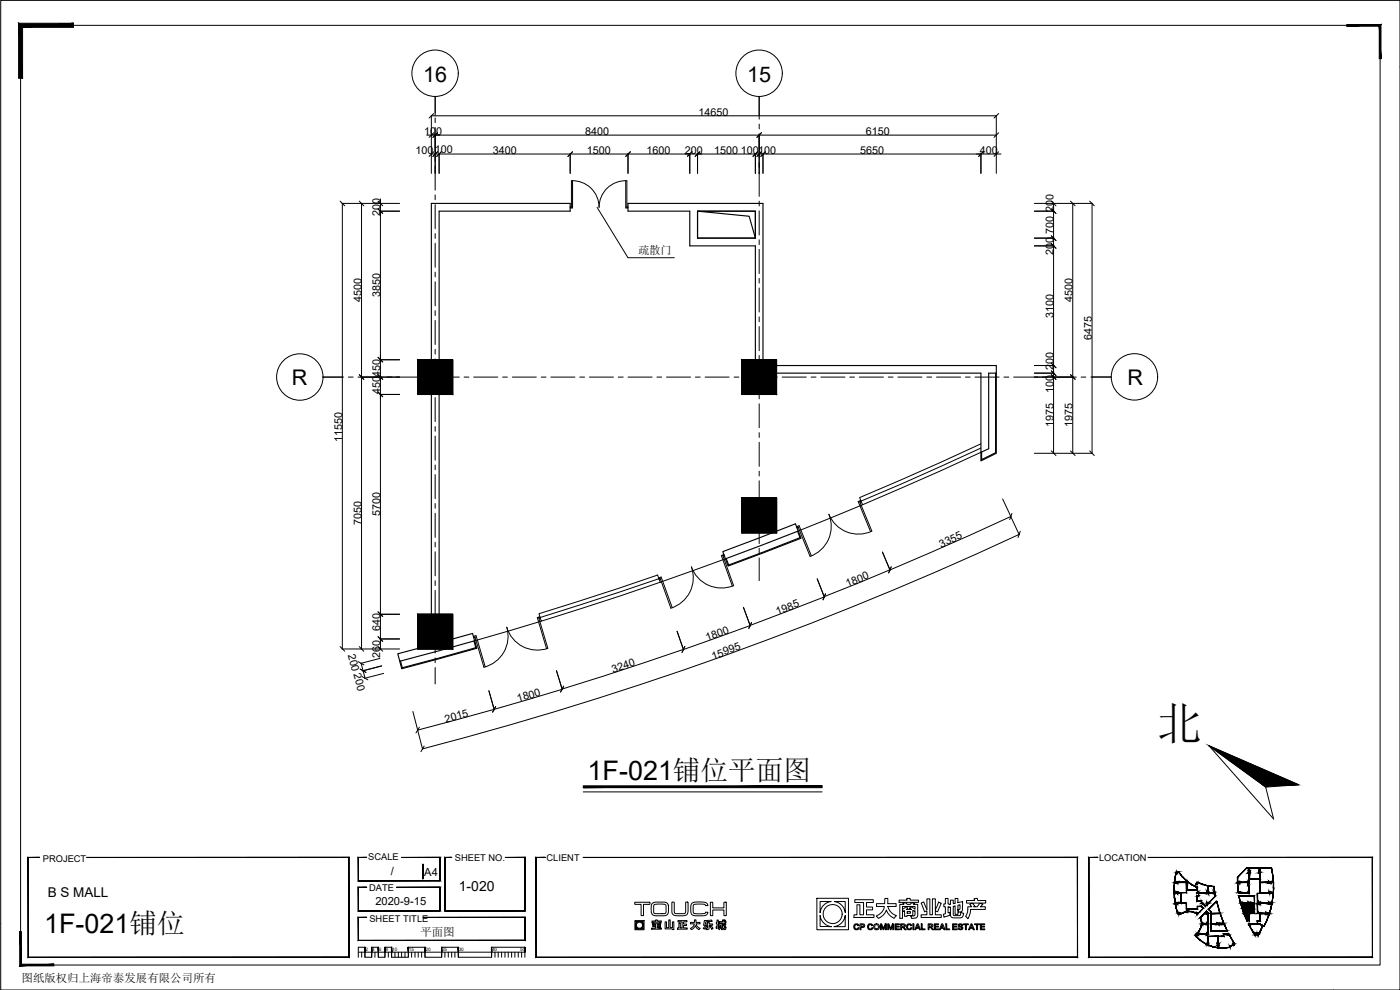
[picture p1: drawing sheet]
<svg xmlns="http://www.w3.org/2000/svg" width="420mm" height="297mm" viewBox="0 0 420 297" stroke-linecap="round" stroke-linejoin="round" font-family="sans-serif">
<!-- layer: 0 -->
<g fill="none" stroke="#000" stroke-width=".3">
<path d="M.2 .1h420v296.9h-420zM6.2 7.6h408v281.9h-408zM130.2 34.1l-1.4 1.3M130.2 39.8l-1.4 1.4M131.3 39.8l-1.4 1.4M228.5 39.8l-1.3 1.4M299.7 34.1l-1.4 1.3M299.7 39.8l-1.4 1.4M130.2 45.5l-1.4 1.4M131.3 45.5l-1.4 1.4M132.5 45.5l-1.4 1.4M171.8 45.5l-1.4 1.4"/>
<path d="M189.2 45.5l-1.4 1.4M207.7 45.5l-1.4 1.4M210 45.5l-1.4 1.4M227.4 45.5l-1.4 1.4M228.5 45.5l-1.3 1.4M229.7 45.5l-1.4 1.4M295.1 45.5l-1.4 1.4M299.7 45.5l-1.4 1.4M102.1 60.4l1.4 1.4M107.8 60.4l1.4 1.4M113.5 62.7l1.4 1.3M113.5 60.4l1.4 1.4"/>
<path d="M315.5 60.4l1.4 1.4M315.5 62.7l1.4 1.3M315.5 70.8l1.4 1.4M315.5 73.1l1.4 1.4M321.3 60.4l1.4 1.4M327 60.4l1.4 1.4M107.8 112.4l1.4 1.4M113.5 117.6l1.4 1.4M113.5 112.4l1.4 1.4M113.5 107.2l1.4 1.4M315.5 109l1.4 1.3M315.5 111.3l1.4 1.4"/>
<path d="M315.5 112.4l1.4 1.4M321.3 112.4l1.4 1.4M315.5 135.3l1.4 1.4M321.3 135.3l1.4 1.4M327 135.3l1.4 1.4M303.7 154l-.7 1.9M306.2 159.4l-.7 1.9M247.7 178.1l-.7 1.8M247.8 178.2l-.8 1.8M267.5 170.1l-.8 1.8M102.1 194l1.4 1.4M107.5 198.5l1.7 1"/>
<path d="M107.8 194l1.4 1.4M113.5 183.6l1.4 1.4M113.5 191l1.4 1.4M113.5 194l1.4 1.4M205.5 194l-.8 1.8M225.6 186.8l-.9 1.8M225.6 186.8l-.9 1.7M108.1 200.8l1.7 .9M108.7 203l1.7 1M125.9 218.2l-1.1 1.7M148.8 212l-1 1.7M169.2 205.9l-1 1.8"/>
<path d="M127.3 223.8l-1 1.7M175 237.6h71.7M362.8 223.8l17.1 12.4 2.3 9.5zM362.8 223.8l26.9 11.6M353 261.7l-.1 .2M357.4 265.2h-.1M364.6 268h.1M374.8 277.4h.1M376.5 271h-.1M107.5 285.7h50v1.5M108.5 285.7v1.5M109.5 285.7v1.5"/>
<path d="M111.5 285.7v1.5M112.5 285.7v1.5M113.5 285.7v1.5M115.5 285.7v1.5M116.5 285.7v1.5M117.5 285.7v1.5M118.5 285.7v1.5M119.5 285.7v1.5M120.5 285.7v1.5M121.5 285.7v1.5M122.6 285.7v1.5M123.5 285.7v1.5"/>
<path d="M124.5 285.7v1.5M125.5 285.7v1.5M126.5 285.7v1.5M127.6 285.7v1.5M132.5 285.7v1.5M133.5 285.7v1.5M134.5 285.7v1.5M135.6 285.7v1.5M136.5 285.7v1.5M137.5 285.7v1.5M147.5 285.7v1.5M148.5 285.7v1.5"/>
<path d="M149.5 285.7v1.5M150.5 285.7v1.5M151.6 285.7v1.5M152.5 285.7v1.5M153.5 285.7v1.5M154.5 285.7v1.5M155.5 285.7v1.5M156.5 285.7v1.5M157.5 284.2h-10v3h-10v-3h-5v3h-4.9v-3h-5v3h-5.1v-3h-2v3h-2v-3h-2v3h-2v-3h-2v3M370.5 283.2h.1"/>
</g>
<g fill="#000" stroke="#000" stroke-width=".3">
<path d="M353.3 274.2h.4z"/>
<path d="M413.9 7.9v9.7h.5zM413.9 7.9l.5-.5v10.2zM404.2 7.9h9.7l.5-.5zM404.2 7.4h10.2l-10.2 .5z"/>
<path d="M5.6 7v16.5h1.2zM5.6 7l1.2 1.2v15.3zM5.6 7l1.2 1.2 15.3-1.2zM6.8 8.2l15.3-1.2v1.2z"/>
<path d="M175 235.8v.5l71.7-.5zM175 236.3l71.7-.5v.5z"/>
<path d="M362.8 223.8l26.9 11.6h-10.8zM378.9 235.4l1 .8 9.8-.8z"/>
<path d="M26.1 257.2h78.6zM26.1 257.3l78.6-.1zM104.7 257.2v30.1zM104.6 257.3l.1 30zM8.5 287.3h96.2zM8.5 287.3l96.1-.1zM8.5 257.2v30.1zM8.5 257.2v30zM8.5 257.2h3.4zM8.5 257.3l3.4-.1z"/>
<path d="M120.6 257.2h11.5zM120.6 257.3l11.5-.1zM132 257.3l.1 7zM132 257.3l.1 7zM107.5 264.3h24.6zM107.5 264.3l24.5-.1zM107.5 257.2v7.1zM107.5 257.2l.1 7zM107.5 257.2h2.5zM107.6 257.3l2.4-.1z"/>
<path d="M126.9 259.3v4.4zM126.9 259.3v4.4z"/>
<path d="M151.7 257.2h5.9zM151.7 257.3l5.9-.1zM157.6 257.2v16.1zM157.5 257.3l.1 16zM133.5 273.3h24.1zM133.5 273.3l24-.1zM133.5 257.2v16.1zM133.5 257.2l.1 16zM133.5 257.2h2.1zM133.6 257.3l2-.1z"/>
<path d="M175 257.2h148.4zM175 257.3l148.4-.1zM323.4 257.2v30.1zM323.3 257.3l.1 30zM160.9 287.3h162.5zM160.9 287.3l162.4-.1zM160.9 257.2v30.1zM160.9 257.2l.1 30zM160.9 257.2h2.7zM161 257.3l2.6-.1z"/>
<path d="M344.6 257.2h67.3zM344.6 257.3l67.3-.1zM411.9 257.2v30.1zM411.9 257.3v30zM326.7 287.3h85.2zM326.7 287.3l85.2-.1zM326.7 257.2v30.1zM326.7 257.2l.1 30zM326.7 257.2h2.8zM326.8 257.3l2.7-.1z"/>
<path d="M5.9 279.6l.5 9.7v-9.7zM5.9 279.6l.5 9.7-.5 .5zM6.4 289.3l-.5 .5 10.3-.5zM5.9 289.8l10.3-.5v.5z"/>
<path d="M119 266.2h13.1zM119 266.3l13.1-.1zM132 266.3l.1 7zM132 266.3l.1 7zM107.5 273.3h24.6zM107.5 273.3l24.5-.1zM107.5 266.2v7.1zM107.5 266.2l.1 7zM107.5 266.2h2.5zM107.6 266.3l2.4-.1z"/>
<path d="M127 275.2h30.6zM127 275.3l30.6-.1zM157.6 275.2v7zM157.5 275.3l.1 6.9zM107.5 282.2h50.1zM107.5 282.2l50-.1zM107.5 275.2v7zM107.5 275.2l.1 6.9zM107.5 275.2h2.5zM107.6 275.3l2.4-.1z"/>
<path d="M352.3 267.9l.1 1.5zM352.4 267.9l.2 1.5zM352.4 269.4l.2 1.6zM352.6 269.4v1.6z"/>
<path d="M352.4 267.8h.5zM352.4 267.9h.6zM352.9 267.7l.1 .2zM352.9 267.7l.1 .2zM352.9 267.7h.4zM353 267.8l.3-.1zM353.3 267.7l-.1 .1zM353.2 267.9l2.8-.1zM353.2 267.9h2.9zM356 264.8l.1 3.1zM356 264.8l.1 3.1z"/>
<path d="M352.4 264.8l-.1 1.5zM352.5 264.8l-.2 1.5zM352.3 266.3v1.5zM352.4 266.3l-.1 1.5z"/>
<path d="M352.5 264.7h.4zM352.5 264.8h.5zM352.9 264.6l.1 .2zM352.9 264.6l.1 .2zM352.9 264.6h.4zM353 264.7l.3-.1zM353.2 264.7l.1-.1zM353.3 264.7l-.1 .1 2.8-.1zM353.2 264.8h2.9zM356 264.3l.1 .5zM356.1 264.2v.6z"/>
<path d="M352.6 271l.4 1.6zM352.8 271l.3 1.6zM353 272.6l.4 1.6zM353.1 272.6l.4 1.6z"/>
<path d="M352.7 270.9h.2zM352.7 271h.3zM352.9 270.8l.1 .2zM352.9 270.8l.1 .2zM352.9 270.8h.4zM353 270.9l.3-.1zM353.2 270.9l.1-.1zM353.2 271l1.2-.1zM353.2 271h1.3zM354.4 267.9l.1 3.1zM354.4 267.9l.1 3.1z"/>
<path d="M352.9 261.8l-.3 1.5zM353 261.8l-.4 1.5zM352.6 263.3l-.2 1.4zM352.7 263.3l-.1 1.4z"/>
<path d="M353.6 273.9l.1 .3zM353.6 273.9l.1 .3zM353.6 273.9h.3zM353.7 274l.2-.1zM353.9 274v.1zM353.9 274v.2zM353.9 274.2l.5-.1zM353.9 274.2h.6z"/>
<path d="M353.7 261.6l1.1 1.4zM353.7 261.5l1.1 1.5zM354.8 263l1.2 1.3zM354.8 263l1.2 1.3z"/>
<path d="M353.3 261.6l.4-.1zM353.2 261.5h.5zM353.2 261.5l.1 .4zM353.2 261.5l.1 .4zM353 261.9h.3zM353 261.7h.2z"/>
<path d="M353.3 268l1.2-.2zM353.2 267.8h1.3zM353.2 267.8l.1 .3zM353.2 267.8l.1 .3zM352.9 268.1h.4zM352.9 268.1l.3-.1zM352.9 268l.1-.2zM352.4 268l.6-.2zM352.4 267.8h.6z"/>
<path d="M356 271l.1 2.6zM356 271l.1 2.6z"/>
<path d="M353.3 264.8l2.8-.1zM353.2 264.7h2.9zM353.2 264.7l.1 .3zM353.2 264.7l.1 .3zM352.9 265h.4zM352.9 265l.3-.1zM352.9 264.8l.1-.1zM352.5 264.8l.5-.1zM352.5 264.7h.5z"/>
<path d="M353.3 271h2.8zM353.2 271h2.9zM353.2 271l.1 .2zM353.2 271l.1 .2zM352.9 271.2h.4zM352.9 271.2l.3-.1zM352.9 271h.1zM352.7 271h.3zM352.7 271h.3z"/>
<path d="M355.2 273.8l.9-.3zM355.2 273.8l.9-.2zM354.4 274.1l.8-.3zM354.4 274.1l.8-.2z"/>
<path d="M356.2 266.9l-.1 .2 3.1-.2zM356.1 267.1h3.3zM359.2 266.4l.2 .7zM359.4 266.2v.9z"/>
<path d="M356.3 264.6l1.5 .9zM356.4 264.5l1.4 1zM357.8 265.5l1.5 .8zM357.8 265.5l1.5 .8z"/>
<path d="M356.4 264.4v.2zM356.3 264.6l.1 .4zM356.3 264.6l.1 .4zM356.2 265h.2zM356.1 264.9h.2zM356.1 264.9l.1 2zM356.1 264.9v2.2z"/>
<path d="M356.8 273.4l.9 .1zM356.8 273.4l.8 .2zM356.4 273.5l.4-.1zM356.4 273.5h.4z"/>
<path d="M359.1 273.9v.4zM359.1 273.9l.1 .2zM359.1 273.9h.4zM359.2 274l.3-.1zM359.4 274l.1 .1zM359.4 274v.3zM359.5 274.1l-.1 .2 1.7-1.8zM361.1 272.5l-1.7 1.8zM360.6 272l.6 .5zM360.6 271.9l.6 .6zM359.4 272l1.2-.1zM359.4 271.9h1.2z"/>
<path d="M359.1 274.1l.1 .1zM359.1 274.1l.1 .1zM358.4 273.7l.7 .4zM358.4 273.7l.6 .4zM357.7 273.5l.7 .2zM357.7 273.5l.7 .3z"/>
<path d="M359.3 271.9l.1 .8zM359.3 271.9l.1 .8zM356.2 272.7h3.2zM356.1 272.7h3.2zM356.1 272.7l.1 .5zM356.1 272.7v.6zM356.2 273.2l-.1 .1 .3-.1zM356.1 273.3l.3-.1zM356.4 273.2v.3zM356.3 273.3l.1 .2z"/>
<path d="M359.5 264.7l1.4 .7zM359.5 264.7l1.4 .7zM360.9 265.3l1.5 .5zM360.9 265.3l1.5 .5z"/>
<path d="M359.5 264.7l-.1 .3zM359.5 264.7l-.1 .3zM359.2 264.9l.2 .1zM359.2 264.8l.2 .1zM359.2 264.8l-.5 1.1zM359.2 264.8l-.6 1.1zM358.6 265.9l.8 .3zM358.6 265.9l.8 .3zM359.3 266.3l.1 1.4zM359.3 266.3v1.5zM359.4 267.7l-.1 .1zM359.3 267.8l.2-.1zM359.5 267.7l-.1 .1zM359.4 267.9l2.8-.1zM359.4 267.9h2.9zM362.2 267.7l.1 .2zM362.2 267.7l.1 .2zM362.2 267.7l.1 .1zM362.4 267.7l.1 .1zM362.4 265.8l.1 2zM362.4 265.8l.1 2z"/>
<path d="M362.1 273.4l-2.1 2zM362.1 273.4l-1.8 1.9zM362.1 273.4l.5 .5zM362.1 273.5l.5 .4z"/>
<path d="M360.6 276.5l.1 .6zM360.5 276.5l.1 .6zM360.5 275.9l.1 .6zM360.4 275.9l.1 .6zM360.2 275.3l.2 .6zM360.1 275.4l.3 .5z"/>
<path d="M362.5 265.7l1.8 .4zM362.5 265.7l1.8 .4z"/>
<path d="M362.3 274l.2-.1zM362.2 273.9h.3zM362.2 273.9l.1 .3zM362.2 273.9v.4zM362.3 274.2h.3zM362.2 274.3l.4-.1zM362.5 274.3l.1 2.8v-2.9zM362.5 274.3l.1 2.8zM362.3 277.1h.3zM362.2 277h.3zM362.2 277l.1 .2zM362.2 277l.1 .2zM360.8 277.2h1.5zM360.9 277.1h1.3l-1.4 .1zM360.6 277.1l.3-.1zM360.6 277h.3z"/>
<path d="M362.2 277.4l.3-.1zM362.2 277.4l.3-.1zM360.9 277.3l1.4-.1zM360.8 277.2h1.5zM360.8 277.2l.1 .2zM360.8 277.2l.1 .2zM360.6 277.4h.3zM360.6 277.3h.2z"/>
<path d="M362.4 265.8l.1 1.9zM362.4 265.8v2zM362.5 267.7l-.1 .1zM362.4 267.8l.2-.1zM362.6 267.7l-.1 .1zM362.6 267.8h1.6zM362.5 267.9h1.8zM364.2 267.7l.1 .2zM364.2 267.7l.1 .2zM364.2 267.7h.4zM364.3 267.8l.3-.1z"/>
<path d="M364.2 266l.3 1.7zM364.4 266l.1 1.7z"/>
<path d="M364.6 268l.1 .9zM364.7 268v.9z"/>
<path d="M364.7 268.9l-2.2 2.3 2.4-2.4zM362.6 270.9l2.1-2-2.2 2.3zM362.5 270.9v.3zM362.3 270.9l.3-.1zM362.2 270.8h.4zM362.2 270.8l.1 .3zM362.2 270.8v.4zM362.3 271.1h.3zM362.2 271.2l.4-.1zM362.4 271.2l-.7 .8 .9-.9zM362.4 271.2l-.7 .8zM360.8 271l.9 1zM360.8 270.9l.9 .9zM360.5 271l.3-.1zM360.5 271l.3-.1zM360.5 270.5v.5zM360.5 270.5l.1-.2v.6zM359.2 270.5l1.4-.2zM359.3 270.3h1.3l-1.4 .2zM359.2 268.7v1.8zM359.2 268.7l.1 1.6zM359.2 268.7h.5zM359.3 268.8h.4zM359.7 267.8v1zM359.7 267.8v1zM359.7 267.8h2.6zM359.7 268l2.6-.2zM362.3 267.8l-.1 .2zM362.3 268l-.1 .1 .3-.1zM362.2 268.1h.4zM362.5 267.8l.1 .3zM362.5 267.8l.1 .3zM362.5 267.8h1.8zM362.6 268l1.7-.2zM364.3 267.8l-.1 .2zM364.3 268l-.1 .1 .4-.1zM364.2 268.1l.4-.1z"/>
<path d="M365.1 270.4l1 3.7zM365.2 270.4l1 3.7z"/>
<path d="M365.1 270.4l-2.3 2.4zM365.1 270.4l-2.5 2.4zM362.6 272.8l.9 .7zM362.6 272.8l.9 .7zM363.4 273.6l.1 .4zM363.4 273.6v.5zM363.5 274h2.8zM363.4 274.1l2.9-.1z"/>
<path d="M366.1 274.1l1.1 3zM366.2 274.1l1 3z"/>
<path d="M363.5 274.2l2.7-.1zM363.4 274.1h2.8zM363.4 274.1l.1 3zM363.4 274.1v3.1zM363.5 277.1l-.1 .1 1.9-.1zM363.4 277.2h2.1zM365.3 277l.2 .2zM365.3 277l.2 .2zM365.3 277h.5zM365.5 277.1l.3-.1zM365.6 277.1l.2-.1zM365.8 277.1l-.2 .1 1.4-.1zM365.6 277.2h1.5zM367 277l.1 .2zM367 277l.1 .2zM367 277h.4zM367.1 277.1l.3-.1z"/>
<path d="M367.3 277.3l1 2.1zM367.4 277.2l.9 2.2z"/>
<path d="M367.3 277.2l.1 .2zM367.3 277.2l.1 .2zM367 277.4h.4zM367 277.4l.3-.1zM367 277.3l.1-.1zM365.8 277.3l1.3-.1zM365.6 277.2h1.5zM365.6 277.2l.2 .2zM365.6 277.2l.2 .2zM365.3 277.4h.5zM365.3 277.4l.3-.1zM365.3 277.3l.2-.1zM363.5 277.3l2-.1zM363.4 277.2h2.1zM363.4 277.2l.1 2.1zM363.4 277.2v2.2zM363.4 279.4l5-.1zM363.4 279.4l5-.1z"/>
<path d="M371.3 264.8l.2 2.8zM371.4 264.8l.2 2.8z"/>
<path d="M371.4 263.1l-.1 1.6zM371.5 263.1l-.2 1.6z"/>
<path d="M371.4 264.7h.2zM371.4 264.8h.2zM371.6 264.5v.3zM371.6 264.5v.3zM371.6 264.5h.4zM371.6 264.7l.4-.2zM372 264.5l-.1 .2zM372 264.7l-.1 .1 2.8-.1zM371.9 264.8h2.9zM374.7 264.5l.1 .3zM374.7 264.5l.1 .3zM374.7 264.5l.1 .2zM374.8 264.5l.1 .2zM374.8 261.9l.1 2.8zM374.8 261.9l.1 2.8zM374.7 261.9l.2-.1zM374.7 261.9l.2-.1zM374.7 261.4v.5zM374.7 261.4l.1 .4zM374.7 261.4l.1 .1zM374.8 261.4l.1 .1zM374.8 260.5l.1 1zM374.8 260.5l.1 1z"/>
<path d="M371.6 267.6h.4zM371.6 267.7l.4-.1zM372 267.6v.3zM371.9 267.7v.3zM371.9 268l2.8-.1zM371.9 268h2.9zM374.7 267.7l.1 .3zM374.7 267.7l.1 .3zM374.7 267.7h.1zM374.8 265.7l.1 2zM374.8 265.7l.1 2zM374.5 265.7l.4-.1zM374.5 265.7l.4-.1zM374.5 264.8v.9zM374.5 264.8l.1 .8zM372 264.8l2.6-.1zM371.9 264.7h2.7zM371.9 264.7l.1 .3zM371.9 264.7l.1 .3zM371.6 265h.4zM371.6 265l.3-.1zM371.4 264.8l.2-.1zM371.4 264.7h.2z"/>
<path d="M371.9 269.6l.3 .7zM371.9 269.6l.3 .7zM372.1 270.3l.2 .5zM372.1 270.3l.1 .6z"/>
<path d="M372.2 270.7l.1 .2zM372.2 270.7h.5zM372.3 270.9l.4-.2zM372.7 270.7l-.1 .2zM372.7 270.9l-.1 .1 2.1-.1zM372.6 271h2.2zM374.7 270.7l.1 .3zM374.7 270.7l.1 .3zM374.7 270.7h.4zM374.8 270.9l.3-.2zM375.1 270.7l-.1 .2zM375.1 270.9l-.1 .1 1.4-.1zM375 271h1.5zM376.4 268.9l.1 2.1zM376.4 268.9l.1 2.1zM371.9 268.9l4.6-.1zM371.7 268.8h4.8zM371.7 268.8l.3 .8zM371.7 268.8l.3 .8z"/>
<path d="M372.3 271.2l1 3.1zM372.4 271.1l.9 3.2z"/>
<path d="M373.3 273.9v.4zM373.3 273.9l.2 .3zM373.3 273.9h.5zM373.5 274l.3-.1zM373.8 273.9v.4zM373.7 274l.1 .3zM373.5 274.3h.3zM373.3 274.2h.4zM373.3 274.2l1 2zM373.3 274.2l.9 2.1zM374.3 276.2l-.1 .1 .7-.1zM374.2 276.3h.7zM374.9 274.3v2zM374.9 274.2v2.1zM374.7 274.3l.2-.1zM374.7 274.3l.2-.1zM374.7 273.9v.4zM374.7 273.9l.1 .3zM374.7 273.9h.4zM374.8 274l.3-.1zM375 274l.1-.1zM375 274.1l1.4-.1zM375 274.1h1.5zM376.4 271l.1 3.1zM376.4 271l.1 3.1z"/>
<path d="M374.7 277.4l.6 .9zM374.7 277.4l.6 .9z"/>
<path d="M374.1 260.5l.8-.1zM374.1 260.4h.8zM374.1 260.4l-2.6 2.7zM371.4 263.1l2.7-2.7z"/>
<path d="M375 271l.1 .2zM375 271l.1 .2zM374.7 271.2h.4zM374.7 271.2l.3-.1zM374.7 271h.1zM372.7 271h2.1zM372.6 271h2.2zM372.6 271l.1 .2zM372.6 271l.1 .2zM372.2 271.2h.5zM372.2 271.2l.4-.1z"/>
<path d="M375.2 278.3l.6 .8zM375.2 278.3l.6 .8zM375.7 279.1l.6 .8zM375.7 279.1l.5 .9zM376.3 279.9l.1 .2zM376.2 280l.4 .4zM376.4 280l.2 .4zM376.4 280l.2 .4zM376.4 280h.5zM376.6 280.1l.3-.1zM376.9 280v.4zM376.8 280.1v.4zM376.9 280.4l-.1 .1 .5-.1zM376.8 280.5h.6zM377.3 280l.1 .5zM377.3 280l.1 .5zM377.3 280h.5zM377.4 280.1l.4-.1zM377.8 280l-.1 .1zM377.7 280.1v.4zM378 279.8l-.3 .7zM378 279.8l-.3 .7zM378.1 279.5l-.1 .4zM378.1 279.5l-.1 .4zM378.4 278.9l-.2 .6zM378.4 278.9l-.2 .6zM378.6 278.5l-.1 .4zM378.6 278.5l-.1 .4zM378.8 277.8l-.1 .7zM378.8 277.8l-.1 .7zM378 277.3l1 .4zM378 277.2l1 .5zM375.1 277.3l2.9-.1zM375 277.2h3zM375 277.2l.1 .2zM375 277.2l.1 .2zM374.9 277.4h.2zM374.7 277.3h.3z"/>
<path d="M375.1 271h1.4zM375 271h1.5z"/>
<path d="M377.3 268l.1 2.9zM377.3 268v3zM377.3 271l.5-.1zM377.3 271h.6zM377.8 270.7l.1 .3zM377.8 270.7l.1 .3zM377.8 270.7h.4zM377.9 270.9l.3-.2zM378.2 270.7l-.1 .2zM378.2 270.9l-.1 .1 2.8-.1zM378.1 271h2.9zM380.9 270.7l.1 .3zM380.9 270.7l.1 .3zM380.9 270.7h.4zM381 270.9l.3-.2zM381.3 270.7l-.1 .2zM381.2 271l.6-.1zM381.2 271l.6-.1z"/>
<path d="M377.3 271l.1 3zM377.3 271v3.1zM377.3 274.1l.5-.1zM377.3 274.1h.6zM377.8 273.9l.1 .2zM377.8 273.9l.1 .2zM377.8 273.9h.4zM377.9 274l.3-.1zM378.2 274h1.8zM378.1 274.1h2zM380 273.9l.1 .2zM380 273.9l.1 .2zM380 273.9h.4zM380.1 274l.3-.1zM380.3 274l.1-.1zM380.3 274.1l.5-.1zM380.3 274.1h.8z"/>
<path d="M375 260.5l3.1-.1zM374.9 260.4h3.2zM374.9 260.4l.1 1zM374.9 260.4v1.1zM375 261.4l-.1 .1zM374.9 261.5l.2-.1zM375.1 261.4v.5zM375 261.5l.1 .4zM374.9 261.8l.1 .1zM374.9 261.8l.1 1.8zM374.9 261.8v1.9zM374.9 263.7l3.1-.1zM374.9 263.7h3.3zM378 261.9l.2 1.8zM378 261.9l.2-.1v1.9zM377.8 261.9l.4-.1zM377.8 261.9l.4-.1zM377.8 261.4v.5zM377.8 261.4l.1 .4zM377.8 261.4h.2zM377.9 261.5h.3zM378 260.5l.2 1zM378 260.5l.2 1z"/>
<path d="M378.2 267.9h2.7zM378.2 268h2.8zM380.9 267.7l.1 .3zM380.9 267.7l.1 .3zM380.9 267.7h.4zM381 267.8l.3-.1zM381.3 267.7v.2zM381.2 267.8v.2zM381.3 267.9h.8zM381.2 268l.9-.1z"/>
<path d="M378.1 260.5l.1 4.2zM378.1 260.5v4.3zM378.2 264.7l-.1 .1 2.8-.1zM378.1 264.8h2.9zM380.9 264.5l.1 .3zM380.9 264.5l.1 .3zM380.9 264.5h.4zM381 264.7l.3-.2zM381.2 264.7l.1-.2zM381.3 264.7l-.1 .1 1-.1zM381.2 264.8l1-.1z"/>
<path d="M378.1 274.1l.1 2.3zM378.1 274.1l.1 2.3zM377.4 276.4h.8zM377.3 276.3h.8zM377.3 276.3l.1 .8zM377.3 276.3v.9zM377.4 277.1l-.1 .1 .7-.1zM377.3 277.2l.7-.1zM378 277.1l1.4 .8zM378 277.2l1.3 .8z"/>
<path d="M380.3 276.1l-1 1.8zM380.2 276l-.9 1.9zM381 274.1l-.7 2zM380.9 274.1l-.7 1.9z"/>
<path d="M381.5 272.6l-.6 1.5zM381.3 272.5l-.4 1.6zM381.8 271l-.3 1.6zM381.7 271l-.4 1.5z"/>
<path d="M380.4 274.2h.7zM380.3 274.1h.5zM380.3 274.1l.1 .2zM380.3 274.1l.1 .2zM380 274.3h.4zM380.1 274.2h.2l-.3 .1zM380.1 274.1l-.1 .1zM378.2 274.2l1.9-.1zM378.2 274.1h1.9z"/>
<path d="M378.2 260.5l3.4-.1zM378.2 260.4h3.4z"/>
<path d="M381.3 271h.5zM381.2 271h.6zM381.2 271l.1 .2zM381.2 271l.1 .2zM380.9 271.2h.4zM380.9 271.2l.3-.1zM380.9 271h.1zM378.2 271h2.8zM378.1 271h2.9zM378.1 271l.1 .2zM378.1 271l.1 .2zM377.8 271.2h.4zM377.9 271.1h.2zM377.4 271h.5zM377.4 271h.5z"/>
<path d="M382.2 268l-.4 3zM382.1 268l-.4 2.9z"/>
<path d="M377.4 268.1l4.7-.1zM377.4 268h4.7z"/>
<path d="M382.3 266.4l-.2 1.6zM382.1 266.4v1.6zM382.2 264.8l-.1 1.6zM382.1 264.8v1.6z"/>
<path d="M381.3 264.8l.9-.1zM381.2 264.7h1zM381.2 264.7l.1 .3zM381.2 264.7l.1 .3zM380.9 265h.4zM380.9 265l.3-.1zM380.9 264.8l.1-.1zM378.2 264.8l2.8-.1zM378.1 264.7h2.9zM378.1 264.7l.1 3.3zM378.1 264.7l.1 3.3z"/>
<path d="M382 262.6l.1 2.1zM381.9 262.6l.2 2.1zM381.6 260.5l.4 2.1zM381.6 260.5l.3 2.1z"/>
<path d="M109.5 284.2l.1 1.5zM109.5 284.2l.1 1.5z"/>
<path d="M111.5 284.2l.1 1.5zM111.5 284.2l.1 1.5z"/>
<path d="M113.5 284.2l.1 1.5zM113.5 284.2l.1 1.5z"/>
<path d="M115.5 284.2l.1 1.5zM115.5 284.2l.1 1.5z"/>
<path d="M117.5 284.2l.1 1.5zM117.5 284.2l.1 1.5z"/>
<path d="M122.5 284.2l.1 1.5zM122.5 284.2l.1 1.5z"/>
<path d="M127.5 284.2l.1 1.5zM127.5 284.2l.1 1.5z"/>
<path d="M132.5 284.2l.1 1.5zM132.5 284.2l.1 1.5z"/>
<path d="M137.5 284.2l.1 1.5zM137.5 284.2l.1 1.5z"/>
<path d="M147.5 284.2l.1 1.5zM147.5 284.2l.1 1.5z"/>
<path d="M157.5 284.2l.1 1.5zM157.5 284.2l.1 1.5z"/>
<path d="M358.6 280.7l.5 .5zM358.7 280.6l.4 .6zM359.1 281.2l.9 .9zM359.2 281.1l.8 1zM360 282.1l1.1 .7zM360.1 282l1.1 .7zM361.1 282.8l1.2 .7zM361.2 282.7l1.1 .8z"/>
<path d="M358.6 280.6l.4-.2zM358.6 280.6l.4-.2z"/>
<path d="M359.1 280.1h.4zM359.2 280.2l.3-.1zM359.4 280.2l.1-.1zM359.4 280.3l2.8-.1zM359.4 280.3h2.9zM362.2 280.1l.1 .2zM362.2 280.1l.1 .2zM362.2 280.1h.3zM362.3 280.2h.3zM362.5 277.4l.1 2.8zM362.5 277.4l.1 2.8z"/>
<path d="M359.2 280.1l.5-.5zM359.6 279.6l-.4 .5zM360 279.1l-.4 .5zM360 279l-.4 .6zM360.3 278.5l-.3 .6zM360.3 278.5l-.3 .5zM360.6 277.9l-.3 .6zM360.4 277.9l-.1 .6zM360.6 277.4v.5zM360.6 277.4l-.2 .5z"/>
<path d="M362.2 283.2v.3zM362.2 283.2l.1 .1zM362.2 283.2l.1 .1zM362.4 283.2l.1 .1zM362.4 280.4l.1 2.9zM362.4 280.4l.1 2.9z"/>
<path d="M362.2 280.5l.2-.1zM362.2 280.5l.2-.1zM362.3 280.3l-.1 .1zM359.5 280.4l2.8-.1zM359.4 280.3h2.9zM359.4 280.3l.1 .2zM359.4 280.3l.1 .2zM359.1 280.5h.4zM359.1 280.5l.3-.1zM359.2 280.3l-.1 .1zM359.1 280.4l.1-.1zM358.9 280.3h.3z"/>
<path d="M362.6 283.5l1.4 .6zM362.6 283.5l1.4 .6zM364 284l1.5 .4zM364 284l1.5 .4z"/>
<path d="M365.5 283.6l.1 .8zM365.6 283.4v1zM365.3 283.6l.3-.2zM365.3 283.6l.3-.2zM365.3 283.2v.4zM365.3 283.2l.2 .2zM365.3 283.2l.2 .1zM365.5 283.2l.1 .1zM365.5 281l.1 2.3zM365.5 281l.1-.1v2.4zM362.5 281l3.1-.1zM362.4 280.9h3.2zM362.4 280.9l.1 2.3zM362.4 280.9v2.4zM362.5 283.2l-.1 .1zM362.4 283.3l.2-.1zM362.6 283.2v.3zM362.5 283.3l.1 .2z"/>
<path d="M365.6 284.3l1.2 .2zM365.6 284.3l1.2 .2zM366.8 284.4l1.2 .1zM366.8 284.4l1.2 .1zM368 284.3h1.2zM368 284.3h1.2z"/>
<path d="M365.6 280.9h1.6zM365.6 281h1.7zM367.2 280.2l.1 .8zM367.2 280.2l.1 .8zM367.2 280.2h1.4zM367.3 280.3l1.3-.1zM368.6 280.2v.2zM368.5 280.3v.2zM368.5 280.5l.3-.1zM368.5 280.5h.4zM368.8 280.3l.1 .2zM368.8 280.3l.1 .2zM368.8 280.3l1.7 2.9zM368.9 280.3l1.6 2.9z"/>
<path d="M365.5 281l.1 2.2zM365.5 281v2.3zM365.6 283.2l-.1 .1zM365.5 283.3l.3-.1zM365.8 283.2v.4zM365.6 283.3l.2 .3zM365.6 283.4l.2 .2zM365.5 283.4l.1 .2zM365.5 283.4l.1 1zM365.5 283.4l.1 1z"/>
<path d="M369 283.9l1.3-.3zM369 283.9l1.3-.3zM370.1 283.6h.2zM370.1 283.6l.2-.1zM370.1 283.2v.4zM370.1 283.2l.1 .3zM370.1 283.2h.4zM370.2 283.2h.3z"/>
<path d="M369 284l.2 .4zM368.9 283.7l.2 .3z"/>
</g>
<!-- layer: WALL -->
<g fill="#000" stroke="#000" stroke-width=".3">
<path d="M373.3 274.1l.1 .2zM373.3 273.9h.4z"/>
<path d="M125.4 107.9l10.4 10.4v-10.4zM125.4 107.9l10.4 10.4h-10.4z"/>
<path d="M222.6 107.9l10.4 10.4v-10.4zM222.6 107.9l10.4 10.4h-10.4z"/>
<path d="M222.6 149.4l10.4 10.4v-10.4zM222.6 149.4l10.4 10.4h-10.4z"/>
<path d="M125.4 184.3l10.4 10.4v-10.4zM125.4 184.3l10.4 10.4h-10.4z"/>
<path d="M372.6 271.1h3.9zM372.6 271.1h3.9z"/>
<path d="M373.3 273.9l.1 .2zM373.3 273.9l.1 .2z"/>
<path d="M373.7 273.9h2.8zM373.7 273.9h2.8z"/>
<path d="M372.6 271l2.1 .1zM372.6 271l2.1 .1z"/>
<path d="M373.7 273.9l1 .4v-.4zM373.7 273.9l1 .4h-1z"/>
<path d="M373.7 274.3h1.2zM373.4 274.3h1.5z"/>
<path d="M373.4 274.3l1.5 2v-2zM373.4 274.3l1.5 2h-.7z"/>
<path d="M375.1 271l1.4 .1zM375.1 271l1.4 .1z"/>
<path d="M372.4 271.1l4.1 1.6v-1.6zM372.4 271.1l4.1 1.6h-3.7z"/>
<path d="M372.8 272.7l3.7 1.2v-1.2zM372.8 272.7l3.7 1.2h-3.2z"/>
<path d="M375.1 273.9l1.4 .2zM375.1 273.9l1.4 .2z"/>
</g>
<g fill="none" stroke="#000" stroke-width=".34">
<path d="M209.3 63.4h17.4v8h-17.4zM209.3 63.4l15.5 1.5 1.9 6.5M209.3 63.4h17.4v8M209.3 71.4h17.4M209.3 63.4v8M125.4 107.9h10.4v10.4h-10.4zM129.5 107.9v-46.9h41.6v2.4h-39.3v44.5M129.5 117.8v66.5M131.8 117.8v66.5M222.6 107.9h10.4v10.4h-10.4zM226.7 107.9v-34.1h-19.7v-10.4h-18.5v-2.4h40.5v46.9M233 112h61.4v23.7"/>
<path d="M233 109.7h66v2.3M298.8 112v23.8l-4.2 2.1v-2.3M299 112v24l-4.6 2.3v-2.6M299 112h-2.3v22.6l-2.3 1.1M222.6 149.4h10.4v10.4h-10.4zM239.4 159.4l.7 1.9-10.7 4.2-10.7 4-.8-1.9M239.6 159.3l.8 2.2-10.9 4.2-11 4.1-.8-2.1M216.9 165.5l21.8-8.3 .9 2.1-21.9 8.4zM125.4 184.3h10.4v10.4h-10.4zM135.8 191.7l6-1.6 .7 2.2M142.2 192.3l.6 2-11 3.1-11.1 2.9-.5-2M142.5 192.3l-22.5 6.1-.6-2.2 7.6-2.1"/>
<path d="M142.5 192.3l.6 2.2-11.3 3.1-11.2 3-.6-2.2"/>
</g>
<!-- layer: WINDOW -->
<g fill="none" stroke="#000" stroke-width=".3">
<path d="M171.5 54.2a8 8 0 0 1 8.3 8 8 8 0 0 1 8.3-8v8.2M171.5 54.2v8.2M171.8 54.2v8.2h-.7v-.4h.4M187.8 54.2v8.2h.7v-.4h-.4M294.4 133.2l-12.1 5.5-24.3 10.6 .9 2.2 23.7-10.4 11.8-5.4M294.4 134.4l-23.9 10.8-12.1 5.2M239.6 158.3l-.4 .1-.1-.3 .7-.4 3.7 9.1M248.7 154.3a9.6 9.6 0 0 0 12.9 5.1M248.8 154.3a9.6 9.6 0 0 1-5.7 12.6l-3.7-9M257.9 150.4l3.8 9M258.1 150.7l.4-.1-.2-.4-.7 .3 3.7 9M258.9 151.5l-19.3 7.8"/>
<path d="M197.7 173.6l-35.6 11.7M198.2 173.7l-.4 .1-.1-.4 .7-.3 3.4 9.3M207.5 170.1a9.6 9.6 0 0 0 12.6 5.6M207.5 170.1a9.6 9.6 0 0 1-6.2 12.4l-3.3-9.2M216.9 166.5l3.3 9.3M217 166.9l.4-.1-.1-.4-.8 .3 3.3 9.2M217.7 167.7l-19.6 7M142.5 190.8l2.7 9.4M142.6 191.2l-.4 .2-.1-.4 .8-.3 2.7 9.4M161.6 185.2l2.8 9.3a9.6 9.6 0 0 1-12.3-6.3 9.6 9.6 0 0 1-6.9 12M161.8 184.1l23.7-7.5 11.9-4.1 .7 2.2-11.8 4.1-23.9 7.6zM161.8 185.6l.4-.2-.1-.3-.9 .2 2.8 9.4"/>
<path d="M162.4 186.4l-19.9 5.9"/>
</g>
<!-- layer: DIM -->
<g fill="none" stroke="#000" stroke-width=".3">
<path d="M129.5 34.6v17.4M129.5 34.7h169.5M130.6 28.9v5.8M227.8 28.9v5.8M299 34.6v17.4M114.2 59.7v48.2M128.1 40.5h3.9M129.5 46.2h81.2M130.6 40.4v11.6M130.6 40.5h168.4M131.8 46.1v5.9M171.1 46.1v5.9"/>
<path d="M188.5 46.1v5.9M207 46.1v5.9M209.3 46.2h17.4M209.3 46.1v5.9M226.7 46.3h1.1M226.7 46.1v6M227.8 46.2h72.6M227.8 40.4v11.7M229 46.1v5.9M294.4 46.1v5.9M102.6 61h17.3M102.7 61v133.7"/>
<path d="M108.5 61v133.7M114 63.4h5.9M179.2 62.2l9.3 15.1h13.9M310.4 63.4h5.9M310.4 61h17.5M310.4 71.4h5.9M310.4 73.8h5.9M316.2 61v75M321.9 61v75M327.7 61v75M96.9 113.1h5.8M108.4 113.1h11.5"/>
<path d="M114 118.3h5.9M114 107.9h5.9M114.2 111.7v83M114.2 106.5v8M310.4 113.1h11.7M310.4 109.7h5.9M310.4 112h5.9M327.7 113.1h5.8M310.4 136h17.5M300.9 149.7l5 10.8M303.4 155a1039.7 1039.7 0 0 1-56 24M245.2 173.6l2.2 5.5"/>
<path d="M245.3 173.7l2.1 5.5M247.4 179.1l-22.3 8.5M264.8 165.6l2.3 5.5M305.9 160.3a1049.7 1049.7 0 0 1-179.1 64.4M102.6 194.7h17.3M108.4 199l1.2 4.5M114 197.6l-5.7 1.4M114 184.3h5.9M114 191.7h5.9M114.6 199.8l-5.8 1.5M203.2 189.4l1.9 5.6M205.1 194.8l-24.2 8.1-12.2 3.8"/>
<path d="M223.1 182.2l2 5.5-10 3.6-10 3.6-1.9-5.5M223.1 182.3l2.1 5.5M115.1 202l-5.7 1.5M123.9 213.5l2.9 11.3M146.7 207.2l1.6 5.8M167 201.2l1.7 5.7M168.7 206.8a1040.1 1040.1 0 0 1-43.4 12.3"/>
<circle cx="130.6" cy="22" r="7"/>
<circle cx="227.8" cy="22" r="7"/>
<circle cx="90" cy="113.1" r="7"/>
<circle cx="340.5" cy="113.1" r="7"/>
</g>
<g fill="none" stroke="#000" stroke-width=".3">
<path d="M130.6 28.9v5M130.6 35.4v1.4M130.6 38.3v7.2M227.8 28.9v6.9M227.8 37.2v1.5M130.6 46.9v1.5M130.6 49.8v7.3M130.6 58.5v1.4M227.8 40.1v7.3M227.8 48.8v1.4M227.8 51.7v7.2M130.6 61.4v7.3"/>
<path d="M130.6 70.1v1.4M130.6 73v7.2M227.8 60.4v1.4M227.8 63.3v7.2M227.8 72v1.4M227.8 74.8v7.3M130.6 81.6v1.5M130.6 84.5v7.3M130.6 93.2v1.5M130.6 96.1v7.3M227.8 83.5v1.4M227.8 86.4v7.2"/>
<path d="M227.8 95.1v1.4M227.8 98v7.2M96.9 113.1h6.2M104.6 113.1h1.4M107.4 113.1h7.3M116.1 113.1h1.5M119 113.1h7.2M127.7 113.1h1.5M130.6 104.8v1.4M130.6 107.7v7.2M130.6 116.4v1.4M130.6 119.3v7.2"/>
<path d="M130.6 113.1h7.2M139.3 113.1h1.4M142.2 113.1h7.2M150.8 113.1h1.5M153.8 113.1h7.2M162.4 113.1h1.5M165.3 113.1h7.3M174 113.1h1.4M176.9 113.1h7.2M185.5 113.1h1.5M188.5 113.1h7.2M197.1 113.1h1.5"/>
<path d="M200 113.1h7.3M208.7 113.1h1.4M211.6 113.1h7.2M220.3 113.1h1.4M223.2 113.1h7.2M227.8 106.7v1.4M227.8 109.5v7.3M227.8 118.2v1.5M231.9 113.1h1.4M234.7 113.1h7.3M243.4 113.1h1.5M246.3 113.1h7.3"/>
<path d="M255 113.1h1.5M257.9 113.1h7.2M266.6 113.1h1.4M269.5 113.1h7.2M278.2 113.1h1.4M281.1 113.1h7.2M289.7 113.1h1.5M292.6 113.1h7.2M301.3 113.1h1.5M304.2 113.1h7.2M312.9 113.1h1.4M315.8 113.1h7.2"/>
<path d="M324.4 113.1h1.5M327.4 113.1h6.1M130.6 128v1.4M130.6 130.8v7.3M130.6 139.5v1.5M227.8 121.1v7.2M227.8 129.8v1.5M227.8 132.7v7.2M130.6 142.4v7.2M130.6 151.1v1.4M130.6 154v7.2M227.8 141.4v1.4"/>
<path d="M227.8 144.3v7.2M227.8 152.9v1.5M227.8 155.9v7.2M130.6 162.7v1.4M130.6 165.6v7.2M130.6 174.2v1.5M130.6 177.1v7.2M227.8 164.5v1.5M227.8 167.4v6.8M130.6 185.8v1.5M130.6 188.7v7.2M130.6 197.4v1.4"/>
<path d="M130.6 200.3v4.9"/>
</g>
<g fill="none" stroke="#000" stroke-width=".3">
<path d="M190.5 270.7h3.9a.45 .45 0 0 1 .6 0 .45 .45 0 0 1 0 .6h-1.9v2.8a.44 .44 0 0 1-.3 .6 .44 .44 0 0 1-.4-.6v-2.8h-1.9zM190.5 276.2h2.8v2.8h-2.8zM190.8 277.7l.3 .7 .8 .4h-1.1zM190.8 276.5h1.1h-.3a.99 .99 0 0 0-.8 1zM192 276.5h1v1l-.3-.7zM192 278.8a1.17 1.17 0 0 0 1-1.1v1.1zM195.7 276.3h1.1l-.1-.3h.5l.1 .3h1.1v.6h-.4v-.2h-1.9v.2h-.4zM195.7 271.1l1.1-.4h1.9a1.45 1.45 0 0 1 1.9 1.7v.6a1.69 1.69 0 0 1-2.3 1.8h-.9a1.59 1.59 0 0 1-1.7-.5 1.59 1.59 0 0 1-.3-1.6zM195.8 277h2.5v.4h-1v.3h.9v.3h-.3l.3 .3-.3 .2h.6v.3h-2.9v-.3h1.2v-.5h-.9v-.3h.9v-.3h-1zM196.3 271.5l2.4-.2a.98 .98 0 0 1 1 .2 .98 .98 0 0 1 .2 1.1v.3a1.05 1.05 0 0 1-.3 1.1 1.05 1.05 0 0 1-1.2 .1h-.9a.95 .95 0 0 1-1.2-.1 .95 .95 0 0 1-.1-1.1zM197.3 278h.4l-.2 .2 .3 .3h-.5zM199.6 276.6h.4v1.7h.7v-2.3h.4v2.3h.7v-1.7h.4v2.3h-.4v-.2h-2.2z"/>
<path d="M201.6 270.7a.53 .53 0 0 1 .7 .1 .53 .53 0 0 1 .1 .7v1.2a.99 .99 0 0 0 .5 1.4h1.7a.96 .96 0 0 0 1.1-.2 .96 .96 0 0 0 .1-1.1l.1-2.1h.6v2a1.65 1.65 0 0 1-.4 1.7 1.65 1.65 0 0 1-1.8 .4h-.3a1.85 1.85 0 0 1-2.4-1.2zM203.5 276.2h2.7v.4h-1.1v.7h.9v.4h-.9v.7h1.1v.4h-2.9v-.4h.5v-1.5h.4v1.5h.5v-1.8h-1.2zM207.2 276.8h1.2v-.8h.5v.8h1.2v.4h-1.2a1.87 1.87 0 0 0 1.2 1.3l-.3 .4-.6-.4-.5-.8-1 1.1-.2 .1-.3-.3a1.9 1.9 0 0 0 1.2-1.4h-1.2zM207.6 271.1l.9-.4 2-.1a1.52 1.52 0 0 1 2 1.1h-.7l-.5-.4h-2a.89 .89 0 0 0-1 .1 .89 .89 0 0 0-.3 1v.5a1.11 1.11 0 0 0 .4 1.1 1.11 1.11 0 0 0 1.2 .2h.4a2.2 2.2 0 0 0 2-.5h.4a1.07 1.07 0 0 1-1.3 1.1h-1.9a1.58 1.58 0 0 1-1.6-.5 1.58 1.58 0 0 1-.3-1.7zM211.4 276.2l2.2-.2 .1 .5-1.9 .1-.1 .6h.6v-.5h.5v.5l1.1 .1a.24 .24 0 0 1-.1 .4 .24 .24 0 0 1-.3-.1l-.7 .1a1.05 1.05 0 0 1-.4 1.2h-.5l-.1-.4h.5v-.9h-1.1zM211.7 277.7l.4 .2-.7 .9-.4-.3zM213 277.9l.4-.2 .6 .8-.4 .3zM213.2 270.8l.2-.1a.39 .39 0 0 1 .5 0 .39 .39 0 0 1 0 .6v1.1h3.4v-1a.48 .48 0 0 1 0-.7 .48 .48 0 0 1 .6 0v4l-.6-.1v-1.6h-3.4v1.6l-.7 .1zM215.2 276h.4v.8h.2v.3h-.2l.1 1.2 .2-1.8h.9v-.5h.4v.5h.3l-.2-.3 .2-.2 .3 .4-.2 .1h.3v.4h-.7l.1 .8 .2-.6 .3 .1-.1 .4a.61 .61 0 0 0-.2 .9l.1-.5a.47 .47 0 0 1 .2 .8 .47 .47 0 0 1-.8-.2l-.3 .4-.2-.4a1.28 1.28 0 0 0 .2-1.7h-.5v.3h.5a.81 .81 0 0 1-.3 1.2l-.2-.2-.3 .8-.3-.3 .1-.4-.7 .3-.1-.4 .3-.1v-1h-.2zM216.2 277.6h.2l-.1 .5h-.1zM217.8 270.7h.1M245.2 269.5h9.4v9.5h-9.4z"/>
<path d="M246.1 274.7a3.8 3.8 0 0 0 3.4 3.3h-3.4zM246.1 270.5h3.3a3.7 3.7 0 0 0-3.3 3.3zM250.3 278a3.8 3.8 0 0 0 3.4-3.3l-.1 3.3zM250.4 270.5h3.3v3.3a3.8 3.8 0 0 0-3.3-3.3zM256.4 277.5l.9-.3 .5 .5-.3 .1a.56 .56 0 0 0-.8-.3 .56 .56 0 0 0-.2 .9 .57 .57 0 0 0 .6 .3 .57 .57 0 0 0 .5-.4l.1 .1a.68 .68 0 0 1-.4 .6 .68 .68 0 0 1-.7-.1l-.4-.8zM256.5 269.9h5.6v.9h-2v1.3h1.8v.9h-1.8v1.5h2.2v.8h-6v-.8h.9v-3h.9v3h1.1v-3.7h-2.7zM258.1 277.2h.5a.65 .65 0 0 1 .9 .7 .65 .65 0 0 1-1.1 .4v.7h-.3zM258.4 277.4h.1a.39 .39 0 0 1 .6 0 .39 .39 0 0 1-.1 .6 .4 .4 0 0 1-.6 0 .4 .4 0 0 1 0-.6zM260.6 277.3l.9-.1 .5 .5-.4 .1a.58 .58 0 0 0-1 .1 .58 .58 0 0 0 .6 .8l.7-.3a.68 .68 0 0 1-.4 .6 .68 .68 0 0 1-.8-.1 1.08 1.08 0 0 1-.1-1.6zM263.1 271.1h2.4l.1-1.4a.49 .49 0 0 1 .6-.2 .49 .49 0 0 1 .2 .7v.9h2.5v.9h-2.5a3.8 3.8 0 0 0 2.6 2.7l-.6 .7a3.9 3.9 0 0 1-2.4-2.4 3.5 3.5 0 0 1-2.4 2.4l-.6-.5a3.7 3.7 0 0 0 2.4-2.9h-2.3zM264.2 277.2h.4l.5 1.4 .5-1.4h.4v1.8h-.3l.1-1.5-.6 1.5-.2-.1-.5-1.4v1.5h-.3zM266.4 277.2h.4l.5 1.4 .4-1.1a.3 .3 0 0 1 .4-.3 .3 .3 0 0 1 .1 .5v1.3h-.3v-1.5l-.5 1.5h-.2l-.5-1.5v1.5h-.3z"/>
<path d="M268.6 277.2h1.3v.2h-1v.5h1v.3h-1v.5h1.1v.3h-1.4zM269.8 270.1h2.4l-.1-.5h.2a.52 .52 0 0 1 .6-.1 .52 .52 0 0 1 .3 .6h2.4v.6h-5.8zM270 271.3h1.3l-.4-.4h1l.3 .4h.9a1.1 1.1 0 0 1 1.4-.3l-.3 .3h1.2v3.1a1.09 1.09 0 0 1-1.5 1.1 .37 .37 0 0 1-.4-.1 .37 .37 0 0 1-.1-.4v-.2a.88 .88 0 0 0 1.1-.1 .88 .88 0 0 0 .1-1.1v-.4l-.2 .3-.5-.3v1.5h-1.7a.45 .45 0 0 1-.6 .2 .45 .45 0 0 1-.1-.6v-1.1l-.4 .3-.3-.3v2.3h-.8zM270.3 277.2a1.14 1.14 0 0 1 1.4 .6l-.4 .4 .6 .8h-.4l-.6-.8h-.3v.8h-.3zM270.6 277.4h.3a.34 .34 0 0 1 .5 .1 .34 .34 0 0 1-.1 .5 .34 .34 0 0 1-.5-.1h-.2zM270.8 272h3.8v.8l-1.2-.7-.4 .4 .6 .4h-1.6l.5-.4-.5-.5-1.2 .9zM272.2 273.5h1v.5h-1zM272.3 277.4l.3-.2h.7l.3 .5-.3 .1a.59 .59 0 0 0-.8-.2 .59 .59 0 0 0-.1 .9 .57 .57 0 0 0 .6 .2 .57 .57 0 0 0 .4-.4l.2 .1a.68 .68 0 0 1-.4 .6 .68 .68 0 0 1-.8-.1l-.3-.5zM274 277.2h.3v1.8h-.3zM275.3 277.2h.2l.8 1.8h-.3l-.2-.5h-.8l-.2 .5h-.3zM275.4 277.5l.3 .8h-.6zM276.4 271l.8-.3 1 2.2v-3.2h.9v4.8h.7v-4.8a.59 .59 0 0 1 .8 0 .59 .59 0 0 1 .1 .8v2.5l1-2.3 .8 .3-1 2.3a.23 .23 0 0 1-.1 .3 .23 .23 0 0 1-.3-.1l-.4-.3v1.3h1.8v.8h-6.1v-.8h1.8v-1.2l-.7 .3z"/>
<path d="M276.5 277.2h.3v1.5h.8v.3h-1.1zM278.6 277.2a1.25 1.25 0 0 1 1.4 .5l-.5 .5 .7 .8h-.4l-.4-.5a.32 .32 0 0 0-.4-.3 .32 .32 0 0 0-.2 .5v.3h-.2zM278.8 277.4h.3a.33 .33 0 0 1 .5 .1 .33 .33 0 0 1 0 .5 .33 .33 0 0 1-.5-.1h-.3zM280.4 277.2h1.3v.2h-1v.5h.9v.3h-.9v.5h1v.3h-1.3zM282.6 277.2h.3l.7 1.8h-.3l-.1-.5h-.8l-.2 .5h-.3zM282.7 277.5l.3 .8h-.6zM283.7 269.6h.8v1.6h.4v.2l.3-.1v-1.2h.9v1l.5-.1v-1.4h.9v1.2l1.4-.3-.1 2.8-.4 .3-.7 .1-.2-.8 .6-.2v-1.2a.56 .56 0 0 0-.7 .2 .56 .56 0 0 0 .1 .7v1.2a.5 .5 0 0 1-.2 .7 .5 .5 0 0 1-.7-.1v-2.4l-.5 .1v1.8a.77 .77 0 0 0 .1 1 .77 .77 0 0 0 1 0l1-.1 .2-.9 .1 .1a.74 .74 0 0 1 .7 .7 .74 .74 0 0 1-.5 .7l-1 .2a2.76 2.76 0 0 1-2.4-.5l-.1-2.8-.3 .2-.1-.2h-.3v1.8l.6-.1v.3a.59 .59 0 0 1-.7 .7l-1.1 .4-.2-.8 .6-.2v-2.1h-.4v-.9h.4zM283.8 277.2h.3v1.5h.9v.3h-1.2zM285.9 277.2h1.3v.2h-1v.5h.9v.3h-.9v.5h1.1v.3h-1.4zM287.7 277.4l.8-.2 .4 .5h-.3a.33 .33 0 0 0-.3-.3 .33 .33 0 0 0-.3 .4 .63 .63 0 0 1 .8 .3 .63 .63 0 0 1-.3 .9l-.8-.2-.2-.4h.2a.43 .43 0 0 0 .5 .3 .43 .43 0 0 0 .4-.4 .78 .78 0 0 1-.9-.9zM289.1 277.2h1.5v.2h-.6v1.6h-.3v-1.6h-.6zM290.1 270.2h2.4l-.2-.5 1-.2v.2a.57 .57 0 0 0 .9 .5h1.6v.8h-1.7l.8 .3-.6 .8h1.4v.8h-4.4l-.1 1.1-.8 1.6-.6-.6 .6-1.3v-1.6h1.2l-.6-.8 .7-.3h-1.6z"/>
<path d="M291.4 277.2h.3l.7 1.8h-.3l-.2-.5h-.7l-.2 .5h-.3zM291.5 277.5l.3 .8h-.5zM291.8 271h2.2l-.7 1.1h-1a.39 .39 0 0 0 .2-.5 .39 .39 0 0 0-.4-.3zM292.5 277.2h1.5v.2h-.6v1.6h-.3v-1.6h-.6zM294.2 277.2h1.3v.2h-1v.5h1v.3h-1v.5h1.1v.3h-1.4z"/>
<circle cx="191.9" cy="277.6" r=".91"/>
<circle cx="249.9" cy="274.2" r="2.85"/>
<circle cx="263" cy="278.1" r=".62"/>
<circle cx="263.1" cy="278.1" r=".9"/>
</g>
<text font-size="13.7" x="347.2" y="222.1">北</text>
<g font-size="8.1">
<text x="176.4" y="234">1F-021铺位平面图</text>
<text x="13.3" y="279.8">1F-021铺位</text>
</g>
<g font-size="6.5">
<text x="127" y="24.5">16</text>
<text x="224.2" y="24.5">15</text>
<text x="87.5" y="115.6">R</text>
<text x="338.4" y="115.6">R</text>
</g>
<text font-size="4.2" x="137.7" y="267.3">1-020</text>
<text font-size="4" x="14.3" y="269.1">B S MALL</text>
<g font-size="3.4">
<text x="117.3" y="262.7">/</text>
<text x="127.3" y="262.7">A4</text>
<text x="112.6" y="271.6">2020-9-15</text>
<text x="126.2" y="280.7">平面图</text>
<text x="6.5" y="294.8">图纸版权归上海帝泰发展有限公司所有</text>
</g>
<text font-size="3.3" x="191.6" y="76.1">疏散门</text>
<g font-size="3.2">
<text x="209.6" y="34.7">14650</text>
<text x="127.3" y="40.5">100</text>
<text x="175.6" y="40.5">8400</text>
<text x="259.8" y="40.5">6150</text>
<text x="124.7" y="46.2">100</text>
<text x="130.5" y="46">100</text>
<text x="147.9" y="46.2">3400</text>
<text x="176.1" y="46.2">1500</text>
<text x="194.1" y="46.2">1600</text>
<text x="205.5" y="46.2">200</text>
<text x="214.3" y="46.2">1500</text>
<text x="222.3" y="46.2">100100</text>
<text x="258.1" y="46.2">5650</text>
<text x="294" y="46.2">400</text>
<text x="114.1" y="64.9" transform="rotate(-90 114.1 64.9)">200</text>
<text x="316.1" y="63.7" transform="rotate(-90 316.1 63.7)">200</text>
<text x="316.1" y="70.1" transform="rotate(-90 316.1 70.1)">700</text>
<text x="316.1" y="76.4" transform="rotate(-90 316.1 76.4)">200</text>
<text x="114.1" y="89.2" transform="rotate(-90 114.1 89.2)">3850</text>
<text x="108.5" y="90.6" transform="rotate(-90 108.5 90.6)">4500</text>
<text x="316.1" y="95.3" transform="rotate(-90 316.1 95.3)">3100</text>
<text x="321.9" y="90.6" transform="rotate(-90 321.9 90.6)">4500</text>
<text x="327.7" y="102.1" transform="rotate(-90 327.7 102.1)">6475</text>
<text x="316.1" y="110.9" transform="rotate(-90 316.1 110.9)">200</text>
<text x="114.1" y="118.3" transform="rotate(-90 114.1 118.3)">450450</text>
<text x="316.1" y="117.8" transform="rotate(-90 316.1 117.8)">100</text>
<text x="316.1" y="128.3" transform="rotate(-90 316.1 128.3)">1975</text>
<text x="321.9" y="128.3" transform="rotate(-90 321.9 128.3)">1975</text>
<text x="102.7" y="132.5" transform="rotate(-90 102.7 132.5)">11550</text>
<text x="114.1" y="154.9" transform="rotate(-90 114.1 154.9)">5700</text>
<text x="108.5" y="157.5" transform="rotate(-90 108.5 157.5)">7050</text>
<text x="282.5" y="164.3" transform="rotate(-24 282.5 164.3)">3355</text>
<text x="254.4" y="176.2" transform="rotate(-22 254.4 176.2)">1800</text>
<text x="233.4" y="184.5" transform="rotate(-21 233.4 184.5)">1985</text>
<text x="114.1" y="189.5" transform="rotate(-90 114.1 189.5)">640</text>
<text x="104.4" y="196.5" transform="rotate(76 104.4 196.5)">200</text>
<text x="114.1" y="197.4" transform="rotate(-90 114.1 197.4)">260</text>
<text x="212.3" y="192.3" transform="rotate(-20 212.3 192.3)">1800</text>
<text x="214" y="197.9" transform="rotate(-20 214 197.9)">15995</text>
<text x="106.1" y="202.3" transform="rotate(76 106.1 202.3)">200</text>
<text x="184" y="201.8" transform="rotate(-18 184 201.8)">3240</text>
<text x="155.5" y="210.7" transform="rotate(-16 155.5 210.7)">1800</text>
<text x="133.8" y="216.8" transform="rotate(-15 133.8 216.8)">2015</text>
</g>
<g font-size="2.8">
<text x="12.9" y="258.6">PROJECT</text>
<text x="110.5" y="258.1">SCALE</text>
<text x="136.5" y="258.4">SHEET NO.</text>
<text x="164" y="258.3">CLIENT</text>
<text x="329.9" y="258.3">LOCATION</text>
<text x="110.8" y="267.3">DATE</text>
<text x="110.9" y="276.6">SHEET TITLE</text>
</g>
<g font-size="1.4">
<text x="109.7" y="285.4">2</text>
<text x="111.7" y="285.4">4</text>
<text x="113.7" y="285.4">6</text>
<text x="115.7" y="285.4">8</text>
<text x="117.7" y="285.4">10</text>
<text x="122.7" y="285.4">15</text>
<text x="127.7" y="285.4">20</text>
<text x="132.7" y="285.4">25</text>
<text x="137.7" y="285.4">30</text>
<text x="147.7" y="285.4">40</text>
<text x="156.1" y="285.5">50</text>
</g>
</svg>
